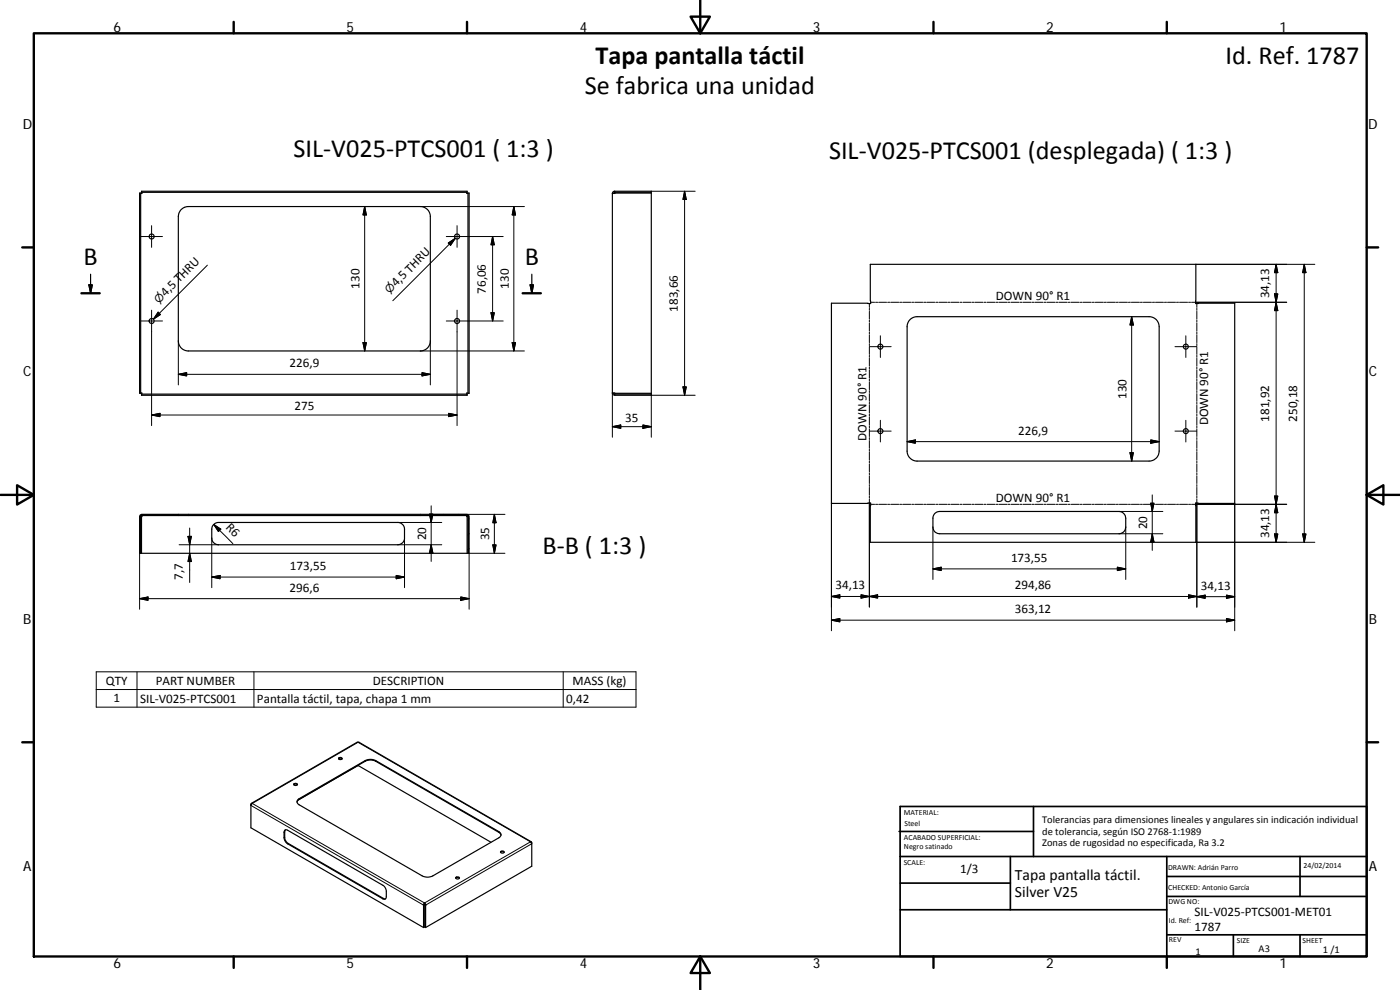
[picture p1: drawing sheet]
<svg xmlns="http://www.w3.org/2000/svg" width="420mm" height="297mm" viewBox="0 0 420 297" stroke-linecap="round" stroke-linejoin="round" font-family="sans-serif">
<g fill="none" stroke="#000" stroke-width=".36">
<path d="M41.9 57.9h.3v60.1h-.3zM42.5 57.4h97.7v.3h-97.7zM42.6 57.7v.3h-.4M140.1 57.7v.3h.4M140.5 57.9h.3v60.1h-.3zM183.8 58v59.9M183.8 58l11.7-.1v60.1l-11.7-.1M184.5 57.4l-.5 .2-.2 .4M184.5 57.4v.3M184.5 57.4h11v.3h-11M184.5 57.7l-.4 .3M54.4 62.9l1-.7 1.1-.2h69.6a3 3 0 0 1 3 3v37.3a3 3 0 0 1-3 3h-69.6a3 3 0 0 1-3-3v-37.3l.3-1.2z"/>
<path d="M261.2 79.3h97.7l-.1 11.8 11.8-.1v60l-11.8-.1 .1 11.8h-97.7l.1-11.8-11.8 .1v-60l11.8 .1zM26.7 85.5h1l-.5 2.5zM27.2 82.3v5.7M159.1 85.5h1l-.5 2.5zM159.6 82.3v5.7M273.1 95.9l1-.7 1.1-.2h69.7a3 3 0 0 1 3 3v37.4a3 3 0 0 1-3 2.9h-69.7a3 3 0 0 1-3-2.9v-37.4l.3-1.1zM42.2 117.9h.4v.4M42.5 118.3h97.7v.3h-97.7zM140.5 117.9h-.4v.4M183.8 117.9l.2 .5 .5 .2M184.1 117.9l.4 .4v.3h11v-.3h-11M42.1 154.5l.5-.2h10.9v.4h-11.2l-.1 11.3h-.3v-11z"/>
<path d="M42.6 154.7l-.1 11.3h97.7l-.1-11.3M53.5 154.7h75.6M53.5 154.3h75.6M64 157.5l.5-.5 1-.2h53.9a2.04 2.04 0 0 1 2 2v2.6a2 2 0 0 1-2 2h-53.9a2.05 2.05 0 0 1-1.9-2v-2.6zM129.1 154.3h11l.5 .2 .2 .5v11h-.3l-.2-11.3h-11.2zM280.4 154.2l.6-.5 1-.2h53.8a2.08 2.08 0 0 1 2.1 2v2.6a2.04 2.04 0 0 1-2.1 2h-53.8a1.97 1.97 0 0 1-2-2v-3zM88.2 235.5l.3-.3 .7 .3M88.2 235.2l.1-.1a.47 .47 0 0 1 .6-.2 .47 .47 0 0 1 .2 .7 .55 .55 0 0 1-.6 .1 .55 .55 0 0 1-.3-.5zM89.5 239.8l20.1-11.6a3.5 3.5 0 0 1 3.2 0l36.9 21.3a.99 .99 0 0 1 .7 .9 .99 .99 0 0 1-.7 1l-19.8 11.4a3.5 3.5 0 0 1-3.2 0l-36.9-21.3a.95 .95 0 0 1-.3-1.7zM101.6 227.7a.72 .72 0 0 1 1.1 0M101.7 227.5a.48 .48 0 0 1 .6-.3 .48 .48 0 0 1 .2 .6 .53 .53 0 0 1-.5 .1 .53 .53 0 0 1-.3-.4zM107.3 229.7h.1"/>
<path d="M107.3 229.7l-17.8 10.3M107.6 229.6l39.8 23.1M75.3 241.6v6.8l51.8 29.9M75.3 241.6v.1M75.4 241.4l-.1 .2M75.4 241.3v-.2h.3l-.4 .6M75.4 241l31.8-18.3h.5l51.7 29.9M85.4 249.1l.3-.1 .6 .1 28.6 16.5a2.32 2.32 0 0 1 1 1.8v1.6a.66 .66 0 0 1-.3 .7 .66 .66 0 0 1-.7 0l-28.6-16.5a2.47 2.47 0 0 1-1.1-1.8zM85.7 249l-.3 .6v1.6a2.37 2.37 0 0 0 1.1 1.9l28.7 16.6h.5M89.1 240.7l.7-.9 19.8-11.4a3.5 3.5 0 0 1 3.2 0l36.9 21.3 .7 .9M150.2 255.8l.4-.3 .7 .3M150.3 255.5a.55 .55 0 0 1 .6-.2 .55 .55 0 0 1 .4 .5l-.1 .1a.52 .52 0 0 1-.6 .1 .52 .52 0 0 1-.3-.5z"/>
<path d="M159.5 252.8v.1M159.5 252.8h-.1M159.5 252.8v-.2h-.3l.3 .6 .1-.4M159.5 253.2l.1 6.7-31.9 18.4M127.1 271.5v.1M127.2 271.4l-.1 .1M127.2 271.4l.1 6.8-.2 .1M127.3 271.5l-.2 .1v6.7M127.4 271.1l-.2 .3M127.4 271.1l.2 .3M127.4 270.9l-.3 .6M127.4 270.9v.2"/>
<path d="M127.4 270.9l.4 .6M127.5 271.5l.2 .1M127.5 271.5v6.7l.2 .1M127.6 271.4l-.1 .1M127.6 271.4l.2 .1M127.7 271.6v6.7M127.8 271.5l-.1 .1M136.8 263.5l.5-.2 .6 .2M136.8 263.2h.1a.54 .54 0 0 1 .6-.1 .54 .54 0 0 1 .3 .5 .56 .56 0 0 1-.6 .2 .56 .56 0 0 1-.4-.6z"/>
<circle cx="45.5" cy="71" r=".75"/>
<circle cx="137.2" cy="71" r=".75"/>
<circle cx="45.5" cy="96.3" r=".75"/>
<circle cx="137.2" cy="96.3" r=".75"/>
<circle cx="264.2" cy="104" r=".75"/>
<circle cx="355.9" cy="104" r=".75"/>
<circle cx="264.2" cy="129.4" r=".74"/>
<circle cx="355.9" cy="129.4" r=".74"/>
</g>
<g fill="none" stroke="#000" stroke-width=".3">
<path d="M195.5 57.4h13.1M205.5 57.4v61.2M205.5 57.4l.5 2.5h-1zM42.3 71h6.5M45.5 67.7v6.5M62.2 79.6l-16.2 16.2M109.4 62v43.3M109.4 62l.5 2.5h-1zM126.1 62h31.3M134.5 72.9l2.1-1.4-1.4 2.1zM136.6 71.5l-18.7 18.7M137.2 67.7v6.5"/>
<path d="M147.8 71v25.3M147.8 71l.5 2.4h-.9zM151 71h-17.1M154.2 62v43.3M154.2 62l.5 2.5h-1zM358.9 79.3h35.7M383 79.3l.5 2.5h-1zM383 79.3v83.4M391.4 79.3v83.4M391.4 79.3l.5 2.5h-1zM42.3 96.3h6.5M45.5 93.1v34.6"/>
<path d="M47.5 93.7l.6 .7-2.1 1.4zM137.2 93.1v34.6M147.4 93.8h.9l-.5 2.5zM151 96.3h-17.1M260.9 91.1v1.1M260.9 92.5v.6M260.9 93.4v2.4M260.9 96.1v.5M260.9 96.9v2.4M260.9 99.6v.6M261.3 90.7h1.2M262.8 90.7h.6"/>
<path d="M263.7 90.7h2.4M266.4 90.7h.6M267.3 90.7h2.4M270 90.7h.6M270.9 90.7h2.4M273.6 90.7h.6M274.5 90.7h2.4M277.2 90.7h.6M278.1 90.7h2.4M280.8 90.7h.6M281.8 90.7h2.4M284.4 90.7h.7"/>
<path d="M285.4 90.7h2.4M288.1 90.7h.6M289 90.7h2.4M291.7 90.7h.6M292.6 90.7h2.4M295.3 90.7h.6M296.2 90.7h2.4M298.9 90.7h.6M299.8 90.7h2.4M302.5 90.7h.6M303.4 90.7h2.4M306.1 90.7h.6"/>
<path d="M307 90.7h2.4M309.7 90.7h.7M310.6 90.7h2.4M313.4 90.7h.6M314.3 90.7h2.4M317 90.7h.6M317.9 90.7h2.4M320.6 90.7h.6M321.5 90.7h2.4M324.2 90.7h.6M325.1 90.7h2.4M327.8 90.7h.6"/>
<path d="M328.7 90.7h2.4M331.4 90.7h.6M332.3 90.7h2.4M335 90.7h.6M335.9 90.7h2.5M338.7 90.7h.5M339.5 90.7h2.5M339.6 95v43.3M339.6 95l.5 2.5h-1zM342.3 90.7h.5M343.1 90.7h2.5M345.9 90.7h.6"/>
<path d="M346.8 90.7h2.4M349.5 90.7h.6M350.4 90.7h2.4M353.1 90.7h.6M354 90.7h2.4M356.7 90.7h.6M359.2 91.1v1.1M359.2 92.5v.6M359.2 93.4v2.4M359.2 96.1v.5M359.2 96.9v2.4M359.2 99.6v.6"/>
<path d="M382.5 88.2h1l-.5 2.5zM383 90.7l.5 2.5h-1zM386.2 90.7h-28.6M53.5 112.3l2.5-.5v1zM53.5 112.3h75.6M53.5 102.3v13.2M108.9 102.8h1l-.5 2.5zM126.1 105.3h31.3M126.7 111.8l2.4 .5-2.4 .5zM129.1 102.3v13.2M153.7 102.8h1l-.5 2.5zM183.8 117.9v13.3"/>
<path d="M195.5 118v13.2M195.5 118.6h13.1M205 116.1h1l-.5 2.5zM260.9 100.5v2.3M260.9 103.1v.6M260.9 104v2.3M260.9 106.6v.6M260.9 107.5v2.4M260.9 110.2v.5M260.9 111v2.4M260.9 113.7v.6M260.9 114.6v2.3"/>
<path d="M260.9 117.2v.6M260.9 118.1v2.3M261 104h6.5M264.2 100.8v6.5M352.6 104h6.6v2.3M355.9 100.8v6.5M359.2 100.5v2.3M359.2 103.1v.6M359.2 106.6v.6M359.2 107.5v2.4M359.2 110.2v.5M359.2 111v2.4"/>
<path d="M359.2 113.7v.6M359.2 114.6v2.3M359.2 117.2v.6M359.2 118.1v2.3M45.5 124.5l2.5-.5v1zM45.5 124.5h91.7M134.7 124l2.5 .5-2.5 .5zM183.8 128l2.5-.5v1zM183.8 128h11.7M192.9 127.5l2.6 .5-2.6 .5zM260.9 120.7v.6M260.9 121.6v2.4"/>
<path d="M260.9 124.2v.6M260.9 125.1v2.4M260.9 127.8v.5M260.9 128.7v2.3M260.9 131.3v.6M260.9 132.2v2.3M260.9 134.8v.6M260.9 135.7v2.3M260.9 138.3v.6M260.9 139.2v2.3M261 129.3h6.5M264.2 126.1v6.5"/>
<path d="M272.2 132.5l2.5-.5v1zM272.2 132.5h75.7M339.1 135.8h1l-.5 2.5zM345.4 132l2.5 .5-2.5 .5zM352.6 129.3h6.5M355.9 126.1v6.5M359.2 120.7v.6M359.2 121.6v2.4M359.2 124.2v.6M359.2 125.1v2.4M359.2 127.8v.5M359.2 128.7v2.3"/>
<path d="M359.2 131.3v.6M359.2 132.2v2.3M359.2 134.8v.6M359.2 135.7v2.3M359.2 138.3v.6M359.2 139.2v2.3M42.2 159.9l-.3 .3M42.2 155.4l-.3 .3M43.3 154.3l-.3 .4M47.8 154.3l-.3 .4M52.2 154.3l-.3 .4M56.9 158.4v16.4"/>
<path d="M64.1 157.4l5.8 5.7M64.1 157.4l2.2 1.4-.8 .7zM119.4 156.8h13.2M128.9 154.3h1l-.5 2.5zM129.1 154.3h22.4M129.4 151.8v16.6M133.1 154.3l-.4 .4M137.6 154.3l-.3 .4M140.8 155.6l-.3 .4M148.4 154.3v11.7M148.4 154.3l.5 2.5h-1zM249.5 151v38.3"/>
<path d="M260.9 141.9v.5M260.9 142.7v2.4M260.9 145.4v.6M260.9 146.2v2.4M260.9 148.9v.6M260.9 149.8v32.3M261.3 151.3h1.2M262.8 151.3h.6M263.7 151.3h2.4M266.4 151.3h.6M267.3 151.3h2.4M270 151.3h.6"/>
<path d="M270.9 151.3h2.4M273.6 151.3h.6M274.5 151.3h2.4M277.2 151.3h.6M278.1 151.3h2.4M280 158.1v15.8M280.8 151.3h.6M281.8 151.3h2.4M284.4 151.3h.7M285.4 151.3h2.4M288.1 151.3h.6M289 151.3h2.4"/>
<path d="M291.7 151.3h.6M292.6 151.3h2.4M295.3 151.3h.6M296.2 151.3h2.4M298.9 151.3h.6M299.8 151.3h2.4M302.5 151.3h.6M303.4 151.3h2.4M306.1 151.3h.6M307 151.3h2.4M309.7 151.3h.7M310.6 151.3h2.4"/>
<path d="M313.4 151.3h.6M314.3 151.3h2.4M317 151.3h.6M317.9 151.3h2.4M320.6 151.3h.6M321.5 151.3h2.4M324.2 151.3h.6M325.1 151.3h2.4M327.8 151.3h.6M328.7 151.3h2.4M331.4 151.3h.6M332.3 151.3h2.4"/>
<path d="M335 151.3h.6M335.8 153.5h13.2M335.9 151.3h2.5M337.9 158.1v15.8M338.7 151.3h.5M339.5 151.3h2.5M342.3 151.3h.5M343.1 151.3h2.5M345.3 151h1l-.5 2.5zM345.8 148.5v16.6M345.9 151.3h.6M346.8 151.3h2.4"/>
<path d="M349.5 151.3h.6M350.4 151.3h2.4M353.1 151.3h.6M354 151.3h2.4M356.7 151.3h.6M359.2 141.9v.5M359.2 142.7v2.4M359.2 145.4v.6M359.2 146.2v2.4M359.2 148.9v.6M359.2 149.8v32.4M370.6 151v38.3"/>
<path d="M382.5 148.8h1l-.5 2.5zM383 151.3l.5 2.5h-1zM386.2 151.3h-28.6M41.9 166v16.8M41.9 179.6l2.5-.5v1zM41.9 179.6h98.9M42.2 164.4l-.3 .3M53.8 163.4h11.7M56.4 160.9h1l-.5 2.5zM56.9 166l.5 2.5h-1zM63.6 161.4v14.9M63.6 173.1l2.4-.4v1z"/>
<path d="M63.6 173.1h57.8M118.9 172.7l2.5 .4-2.5 .6zM119.4 163.4h13.2M121.4 161.4v14.9M129.4 163.4l.5 2.5h-1zM138.3 179.1l2.5 .5-2.5 .5zM140.2 166h11.3M140.8 164.6l-.3 .3M140.8 160.1l-.3 .4M140.8 166v16.8M147.9 163.5h1l-.5 2.5zM249.5 179l2.5-.5v1z"/>
<path d="M249.5 179h109.7M258.4 178.5l2.5 .5-2.5 .5zM260.9 179l2.5-.5v1zM280 170.7l2.5-.5v1zM280 170.7h57.9M335.3 170.2l2.6 .5-2.6 .5zM335.8 160.1h13.2M345.8 160.1l.5 2.5h-1zM356.7 178.5l2.5 .5-2.5 .5zM359.2 179l2.5-.4v.9zM359.2 179h11.4M368.1 178.6l2.5 .4-2.5 .5z"/>
<path d="M382.5 160.2h1l-.5 2.5zM390.9 160.2h1l-.5 2.5zM394.6 162.7h-35.7M249.5 186.1l2.5-.5v1zM249.5 186.1h121.1M368.1 185.6l2.5 .5-2.5 .5zM28.9 201.6h162v10.6h-162zM28.9 206.9h162M41.1 201.6v10.6M76.2 201.6v10.6M169 201.6v10.6M89.8 239.6v.2"/>
<path d="M109.6 228.2v.2M112.8 228.2v.2M75.3 241.7l51.8 29.8M75.7 241.1l31.8-18.4 51.7 29.9-31.8 18.3zM85.4 249.6l-.2 .1M85.4 251.2l-.2 .2M86.5 253.1l-.2 .1M149.7 249.5v.2M159.5 253.2l-31.7 18.3M115.1 269.6l-.2 .1"/>
</g>
<g fill="none" stroke="#000" stroke-width=".71">
<path d="M10.1 10h400.1v277h-400.1zM70.1 6.6v3.4M140.2 6.6v3.4M207.3 5h5.8l-2.9 5zM210.2 0v10M280.2 6.6v3.4M350.2 6.6v3.4M6.7 74.2h3.4M410.2 74.2h3.4M24.4 88h5.5M156.9 88h5.4M.2 148.5h9.9"/>
<path d="M5.1 145.6l5 2.9-5 2.9zM410.2 148.5l5-2.9v5.8zM410.2 148.5h9.9M6.7 222.7h3.4M410.2 222.7h3.4M70.1 287v3.4M140.2 287v3.4M210.2 287l2.9 5h-5.8zM210.2 287v10M280.2 287v3.4M350.2 287v3.4"/>
</g>
<g fill="none" stroke="#000" stroke-width=".51">
<path d="M269.8 249.5h40.4M270.1 257h140.1M270.1 242h140.1v45h-140.1zM303.2 257v16M310.2 242v15M350.2 257v30M390.2 257v12M270.1 273h80.1M270.1 265h33.1M350.2 269h60M350.2 263h60M350.2 280.5h60"/>
<path d="M370.2 280.5v6.5M390.2 280.5v6.5"/>
</g>
<path d="M26.7 85.5h1l-.5 2.5zM159.1 85.5h1l-.5 2.5z" fill="#000" stroke="#000" stroke-width=".36"/>
<g fill="#000" stroke="#000" stroke-width=".3">
<path d="M205.5 57.4l.5 2.5h-1zM109.4 62l.5 2.5h-1zM134.5 72.9l2.1-1.4-1.4 2.1zM147.8 71l.5 2.4h-.9zM154.2 62l.5 2.5h-1zM47.5 93.7l.6 .7-2.1 1.4zM147.4 93.8h.9l-.5 2.5zM339.6 95l.5 2.5h-1zM382.5 88.2h1l-.5 2.5zM383 90.7l.5 2.5h-1zM383 79.3l.5 2.5h-1zM391.4 79.3l.5 2.5h-1z"/>
<path d="M53.5 112.3l2.5-.5v1zM108.9 102.8h1l-.5 2.5zM126.7 111.8l2.4 .5-2.4 .5zM153.7 102.8h1l-.5 2.5zM205 116.1h1l-.5 2.5zM45.5 124.5l2.5-.5v1zM134.7 124l2.5 .5-2.5 .5zM183.8 128l2.5-.5v1zM192.9 127.5l2.6 .5-2.6 .5zM272.2 132.5l2.5-.5v1zM339.1 135.8h1l-.5 2.5zM345.4 132l2.5 .5-2.5 .5z"/>
<path d="M64.1 157.4l2.2 1.4-.8 .7zM128.9 154.3h1l-.5 2.5zM148.4 154.3l.5 2.5h-1zM345.3 151h1l-.5 2.5zM382.5 148.8h1l-.5 2.5zM383 151.3l.5 2.5h-1zM41.9 179.6l2.5-.5v1zM56.4 160.9h1l-.5 2.5zM56.9 166l.5 2.5h-1zM63.6 173.1l2.4-.4v1zM118.9 172.7l2.5 .4-2.5 .6zM129.4 163.4l.5 2.5h-1z"/>
<path d="M147.9 163.5h1l-.5 2.5zM249.5 179l2.5-.5v1zM258.4 178.5l2.5 .5-2.5 .5zM260.9 179l2.5-.5v1zM280 170.7l2.5-.5v1zM335.3 170.2l2.6 .5-2.6 .5zM345.8 160.1l.5 2.5h-1zM356.7 178.5l2.5 .5-2.5 .5zM359.2 179l2.5-.4v.9zM368.1 178.6l2.5 .4-2.5 .5zM382.5 160.2h1l-.5 2.5zM390.9 160.2h1l-.5 2.5z"/>
<path d="M138.3 179.1l2.5 .5-2.5 .5zM249.5 186.1l2.5-.5v1zM368.1 185.6l2.5 .5-2.5 .5z"/>
</g>
<g font-size="7.9">
<text x="178.7" y="19.3">Tapa pantalla táctil</text>
<text x="367.8" y="19.2">Id. Ref. 1787</text>
<text x="175.5" y="28.3">Se fabrica una unidad</text>
<text x="88.1" y="47">SIL‐V025‐PTCS001 ( 1:3 )</text>
<text x="248.8" y="47.6">SIL‐V025‐PTCS001 (desplegada) ( 1:3 )</text>
<text x="25.1" y="79.5">B</text>
<text x="157.5" y="79.5">B</text>
<text x="162.8" y="166.2">B‐B ( 1:3 )</text>
</g>
<g font-size="4.7">
<text x="304.6" y="263.9">Tapa pantalla táctil.</text>
<text x="304.6" y="269.3">Silver V25</text>
</g>
<g font-size="4.2">
<text x="34" y="9.6">6</text>
<text x="104" y="9.6">5</text>
<text x="174" y="9.6">4</text>
<text x="244" y="9.6">3</text>
<text x="314" y="9.6">2</text>
<text x="384" y="9.6">1</text>
<text x="6.8" y="38.7">D</text>
<text x="410.6" y="38.7">D</text>
<text x="7" y="112.9">C</text>
<text x="410.8" y="112.9">C</text>
<text x="7" y="187.1">B</text>
<text x="410.8" y="187.1">B</text>
<text x="7" y="261.3">A</text>
<text x="410.8" y="261.3">A</text>
<text x="34" y="290.4">6</text>
<text x="104" y="290.4">5</text>
<text x="174" y="290.4">4</text>
<text x="244" y="290.4">3</text>
<text x="314" y="290.4">2</text>
<text x="384" y="290.4">1</text>
</g>
<g font-size="3.9">
<text x="49.7" y="89.2" transform="rotate(-45 49.7 89.2)">4,5 THRU</text>
<text x="107.9" y="86.6" transform="rotate(-90 107.9 86.6)">130</text>
<text x="118.9" y="86.2" transform="rotate(-45 118.9 86.2)">4,5 THRU</text>
<text x="145.8" y="88.1" transform="rotate(-90 145.8 88.1)">76,06</text>
<text x="152.7" y="86.6" transform="rotate(-90 152.7 86.6)">130</text>
<text x="298.9" y="89.9">DOWN 90° R1</text>
<text x="380.9" y="89.5" transform="rotate(-90 380.9 89.5)">34,13</text>
<text x="203.4" y="93.5" transform="rotate(-90 203.4 93.5)">183,66</text>
<text x="86.9" y="110.2">226,9</text>
<text x="338" y="119.7" transform="rotate(-90 338 119.7)">130</text>
<text x="88.4" y="123">275</text>
<text x="187.7" y="126.5">35</text>
<text x="305.6" y="130.4">226,9</text>
<text x="362.6" y="127.7" transform="rotate(-90 362.6 127.7)">DOWN 90° R1</text>
<text x="380.9" y="126.5" transform="rotate(-90 380.9 126.5)">181,92</text>
<text x="389.3" y="126.5" transform="rotate(-90 389.3 126.5)">250,18</text>
<text x="260.1" y="132.2" transform="rotate(-90 260.1 132.2)">DOWN 90° R1</text>
<text x="298.9" y="150.5">DOWN 90° R1</text>
<text x="67.6" y="158.5" transform="rotate(45 67.6 158.5)">R6</text>
<text x="344.2" y="158.8" transform="rotate(-90 344.2 158.8)">20</text>
<text x="380.9" y="161.5" transform="rotate(-90 380.9 161.5)">34,13</text>
<text x="127.9" y="162.1" transform="rotate(-90 127.9 162.1)">20</text>
<text x="146.8" y="162.1" transform="rotate(-90 146.8 162.1)">35</text>
<text x="87" y="171.1">173,55</text>
<text x="303.4" y="168.6">173,55</text>
<text x="54.9" y="174" transform="rotate(-90 54.9 174)">7,7</text>
<text x="86.9" y="177.5">296,6</text>
<text x="250.7" y="176.8">34,13</text>
<text x="304.5" y="176.8">294,86</text>
<text x="360.4" y="177">34,13</text>
<text x="304.5" y="184">363,12</text>
<text x="31.8" y="205.4">QTY</text>
<text x="46.7" y="205.4">PART NUMBER</text>
<text x="111.9" y="205.4">DESCRIPTION</text>
<text x="171.9" y="205.5">MASS (kg)</text>
<text x="34" y="210.8">1</text>
<text x="42" y="210.8">SIL‐V025‐PTCS001</text>
<text x="77.1" y="210.9">Pantalla táctil, tapa, chapa 1 mm</text>
<text x="169.9" y="210.8">0,42</text>
<text x="288.2" y="262.1">1/3</text>
<text x="358.5" y="274.9">SIL‐V025‐PTCS001‐MET01</text>
<text x="358.5" y="279.4">1787</text>
</g>
<g font-size="3.3">
<text x="116.9" y="88.2" transform="rotate(-45 116.9 88.2)">⌀</text>
<text x="47.7" y="91.1" transform="rotate(-45 47.7 91.1)">⌀</text>
</g>
<g font-size="3.1">
<text x="312.8" y="246.8">Tolerancias para dimensiones lineales y angulares sin indicación individual</text>
<text x="312.8" y="250.4">de tolerancia, según ISO 2768‐1:1989</text>
<text x="312.8" y="254">Zonas de rugosidad no especificada, Ra 3.2</text>
<text x="358.7" y="286.4">1</text>
<text x="377.7" y="285.6">A3</text>
<text x="397" y="285.9">1 /1</text>
</g>
<g font-size="2.4">
<text x="271.2" y="244.4">MATERIAL:</text>
<text x="271.3" y="251.9">ACABADO SUPERFICIAL:</text>
<text x="271.4" y="247.9">Steel</text>
<text x="271.3" y="254.6">Negro satinado</text>
<text x="271.2" y="259.7">SCALE:</text>
<text x="350.6" y="260.9">DRAWN: Adrián Parro</text>
<text x="391.2" y="260.6">24/02/2014</text>
<text x="350.6" y="267">CHECKED: Antonio García</text>
<text x="350.7" y="271.4">DWG NO:</text>
<text x="350.8" y="276.8">Id. Ref:</text>
<text x="350.8" y="282.8">REV</text>
<text x="371.2" y="282.9">SIZE</text>
<text x="390.9" y="282.9">SHEET</text>
</g>
</svg>
